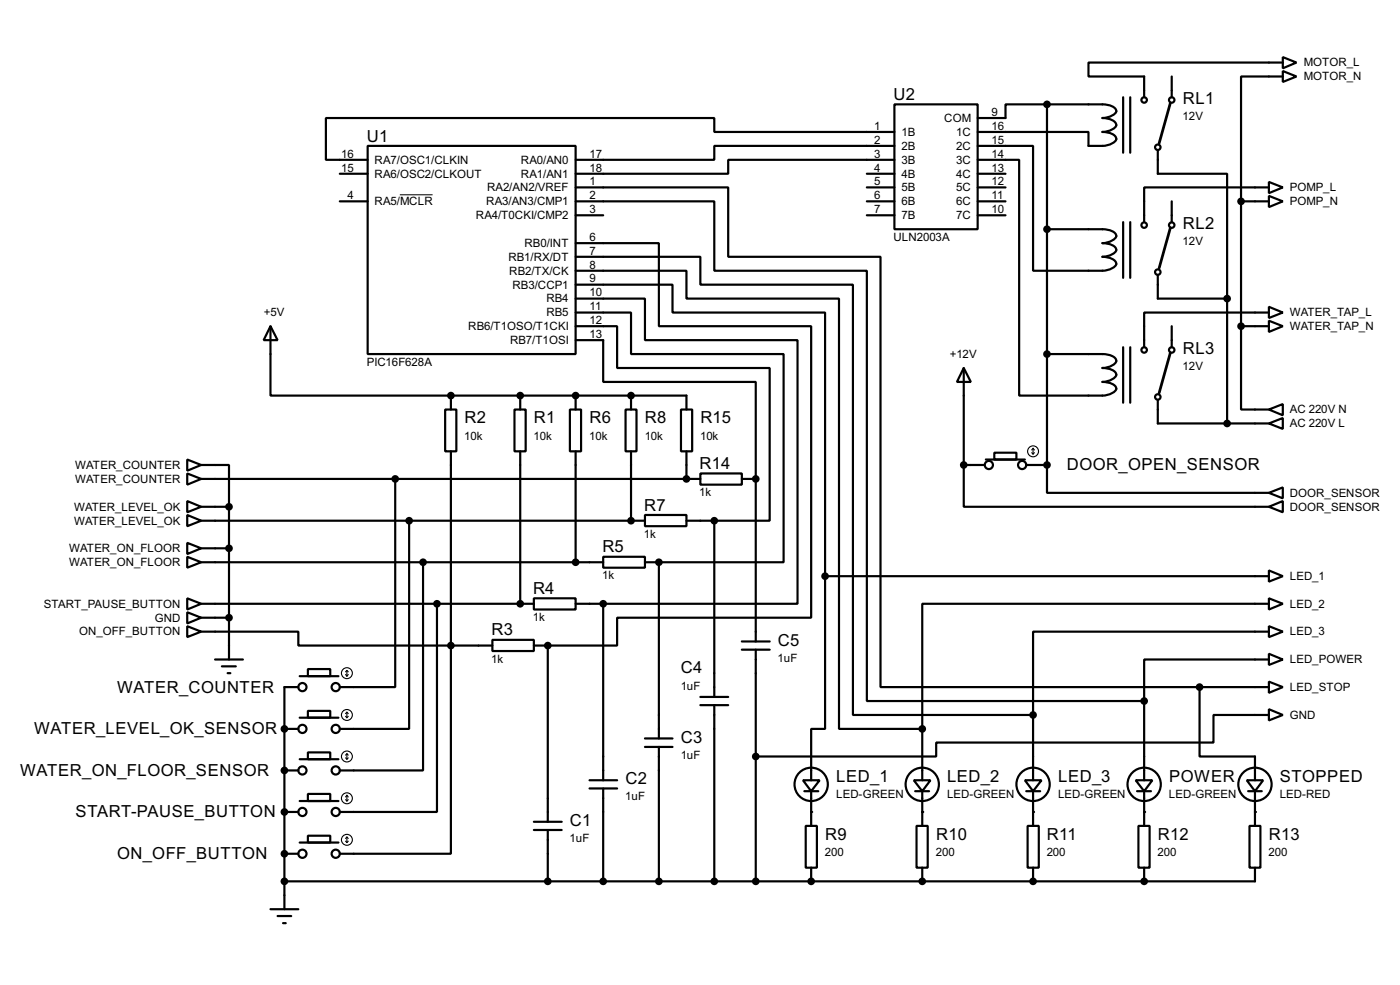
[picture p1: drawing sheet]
<svg xmlns="http://www.w3.org/2000/svg" width="256mm" height="180mm" viewBox="0 0 256 180" stroke-linecap="round" stroke-linejoin="round" font-family="sans-serif">
<g fill="#000">
<circle cx="82.6" cy="72.4" r=".2"/>
<circle cx="95.3" cy="72.4" r=".2"/>
<circle cx="105.5" cy="72.4" r=".2"/>
<circle cx="115.6" cy="72.4" r=".2"/>
<circle cx="115.6" cy="95.3" r=".2"/>
<circle cx="125.8" cy="87.7" r=".2"/>
<circle cx="138.5" cy="87.7" r=".2"/>
<circle cx="95.3" cy="110.5" r=".2"/>
<circle cx="100.4" cy="118.2" r=".2"/>
<circle cx="120.7" cy="102.9" r=".2"/>
<circle cx="52.1" cy="133.4" r=".2"/>
<circle cx="52.1" cy="141" r=".2"/>
<circle cx="52.1" cy="148.6" r=".2"/>
<circle cx="52.1" cy="156.3" r=".2"/>
<circle cx="148.6" cy="148.6" r=".2"/>
<circle cx="169" cy="148.6" r=".2"/>
<circle cx="189.3" cy="148.6" r=".2"/>
<circle cx="209.6" cy="148.6" r=".2"/>
<circle cx="229.9" cy="148.6" r=".2"/>
<circle cx="148.6" cy="161.3" r=".2"/>
<circle cx="169" cy="161.3" r=".2"/>
<circle cx="189.3" cy="161.3" r=".2"/>
<circle cx="209.6" cy="161.3" r=".2"/>
</g>
<g fill="none" stroke="#000" stroke-width=".4">
<path d="M163.9 19.1h15.2v22.9h-15.2zM191.8 19.1h10.2a3.2 3.2 0 0 1 2.4 .9 .86 .86 0 0 1-.7 1.2l-1.1 .3-.6 .1a2.33 2.33 0 0 1 2.5 1.3 2.68 2.68 0 0 1-2.5 1.3 3.1 3.1 0 0 1 2.4 .9 .88 .88 0 0 1-.7 1.2 7.1 7.1 0 0 1-4.3 .4v-2.5h-20.3M191.8 19.1h-7.6v2.5h-5.1M191.8 19.1v66M205.8 17.8v10.2M207.1 17.8v10.2M214.7 14v3.8M235 10.5l2.5 1-2.5 1zM235 13l2.5 1-2.5 1zM235 11.5h-35.6v2.5h10.2v3.8M235 14h-7.6v22.9M62.3 36.9h5.1"/>
<path d="M62.3 31.8h5.1M67.4 26.7h38.1v38.1h-38.1zM105.5 34.3h27.9v12.7h27.9v78.8h58.5M105.5 36.9h25.4v12.7h27.9v78.7h50.8M105.5 39.4h5M158.8 36.9h5.1M158.8 31.8h5.1M158.8 34.3h5.1M158.8 39.4h5.1M163.9 29.3h-30.5v2.5h-27.9M163.9 26.7h-33v2.6h-25.4M163.9 24.2h-33v-2.6h-71.2v7.7h7.7"/>
<path d="M179.1 26.7h10.2v22.9h10.1a7.1 7.1 0 0 0 4.3-.5 .88 .88 0 0 0 .8-.9 .88 .88 0 0 0-.8-.8l-1.7-.4a2.68 2.68 0 0 0 2.5-1.2 1.47 1.47 0 0 0-1.3-1.1l-1.2-.2a2.7 2.7 0 0 0 2.5-1.3 1.47 1.47 0 0 0-1.3-1.1l-1.2-.1h-10.2M179.1 29.3h7.6v43.1h12.7a7.1 7.1 0 0 0 4.3-.4 .86 .86 0 0 0 .7-1.2 2.8 2.8 0 0 0-2.4-.9 2.7 2.7 0 0 0 2.5-1.3 1.47 1.47 0 0 0-1.3-1.1l-1.2-.1a2.61 2.61 0 0 0 2.5-1.3 1.47 1.47 0 0 0-1.3-1.1l-1.2-.2h-10.2M179.1 36.9h5.1M179.1 31.8h5.1M179.1 34.3h5.1M179.1 39.4h5.1M212.1 27.5v4.3h12.7v22.9M214.7 36.9v3.8M227.4 36.9h5.1M227.4 36.9v22.8M232.5 33.3l2.5 1-2.5 1.1zM232.5 35.9l2.5 1-2.5 1z"/>
<path d="M232.5 34.3h-22.9v6.4M49.6 59.7l1.3 2.6h-2.6zM49.6 59.7v12.7h33M105.5 44.5h15.2v15.2h27.9v53.4h-35.5v5.1h-12.7M105.5 54.7h12.7v7.6h27.9v48.2h-35.6M105.5 57.2h10.1v7.6h28v38.1h-22.9M105.5 59.7h7.6v7.7h27.9v27.9h-10.1M105.5 47h22.8v5.1h28v78.8h33M105.5 49.6h20.3v5.1h27.9v78.7h15.3M105.5 52.1h17.7v5.1h28v48.3M205.8 40.7v10.2M207.1 40.7v10.2"/>
<path d="M212.1 50.3v4.4h12.7M214.7 59.7v3.9M224.8 54.7v22.8M227.4 59.7v15.3h5.1M227.4 59.7h5.1M232.5 56.2l2.5 1-2.5 1zM232.5 58.7l2.5 1-2.5 1.1zM232.5 57.2h-22.9v6.4M81.6 75h2v7.6h-2zM82.6 72.4h43.2v2.6M82.6 72.4v2.6M94.3 75h2v7.6h-2z"/>
<path d="M95.3 72.4v2.6M104.4 75h2.1v7.6h-2.1zM105.5 62.3h5v7.6h28v17.8M105.5 72.4v2.6M114.6 75h2v7.6h-2zM115.6 72.4v2.6M124.8 75h2v7.6h-2zM176.6 67.4l1.3 2.5h-2.6zM176.6 67.4v17.7M205.8 63.6v10.1M207.1 63.6v10.1M212.1 73.2v4.3h20.4"/>
<path d="M232.5 77.5l2.5-1v2zM232.5 75l2.5-1v2zM34.3 94.3l2.6 1-2.6 1zM34.3 86.7l2.6 1-2.6 1zM34.3 84.1l2.6 1-2.6 1.1zM34.3 91.7l2.6 1.1-2.6 1zM34.3 99.4l2.6 1-2.6 1zM36.9 85.1h5.1v7.7M36.9 95.3h81.3M36.9 87.7h91.4M36.9 92.8h5.1M42 92.8v27.9"/>
<path d="M72.4 87.7v38.1h-10.1M75 95.3v38.1h-12.7M82.6 82.6v35.6M95.3 82.6v27.9M105.5 82.6v20.3M115.6 82.6v12.7M118.2 94.3h7.6v2h-7.6zM125.8 82.6v5.1M125.8 95.3h5.1M128.3 86.7h7.6v2h-7.6zM130.9 95.3v32.3M135.9 87.7h2.6"/>
<path d="M138.5 87.7v29.7M176.6 85.1v7.7h55.9M176.6 85.1h3.8M180.6 84.1h7.2M182.2 82.9h4v1.2h-4zM188 85.1h3.8M191.8 85.1v5.1h40.7M232.5 92.8l2.5-1.1v2.1zM232.5 90.2l2.5-1v2zM34.3 101.9l2.6 1-2.6 1zM34.3 109.5l2.6 1-2.6 1.1zM34.3 114.6l2.6 1-2.6 1z"/>
<path d="M34.3 112.1l2.6 1-2.6 1zM36.9 115.6h17.8v2.6h27.9M36.9 102.9h73.6M36.9 110.5h60.9M36.9 100.4h5.1M36.9 113.1h5.1M77.5 102.9v38.1h-15.2M80.1 110.5v38.1h-17.8M82.6 118.2v38.1h-20.3M82.6 118.2h7.6M90.2 117.1h7.6v2.1h-7.6zM97.8 109.5h7.7v2.1h-7.7z"/>
<path d="M97.8 118.2h2.6M100.4 118.2v32.2M105.5 110.5h5M110.5 101.9h7.7v2h-7.7zM110.5 110.5v32.3M118.2 102.9h2.5M120.7 102.9v32.3M135.9 118.9h5.1M135.9 117.4h5.1M138.5 118.9v42.4M151.2 105.5v27.9h-2.6v9.4M151.2 105.5h81.3"/>
<path d="M232.5 104.4l2.5 1.1-2.5 1zM232.5 109.5l2.5 1-2.5 1.1zM232.5 114.6l2.5 1-2.5 1zM232.5 119.7l2.5 1-2.5 1zM232.5 115.6h-43.2v15.3M232.5 110.5h-63.5v22.9M39.4 120.7h5.1M40.7 122h2.5M41.7 123.2h.5M52.1 133.4h2.6M54.7 125.8h-2.6v40.6M54.9 139h7.1"/>
<path d="M54.9 131.4h7.1M54.9 123.8h7.1M56.4 137.7h4.1v1.3h-4.1zM56.4 130.1h4.1v1.3h-4.1zM56.4 122.5h4.1v1.3h-4.1zM118.2 136.7h5M118.2 135.2h5M120.7 136.7v24.6M128.3 129.1h5.1M128.3 127.6h5.1M130.9 129.1v32.2M169 133.4v9.4"/>
<path d="M189.3 130.9v11.9M209.6 128.3v14.5M219.8 125.8v12.7h10.1v4.3M219.8 125.8h12.7M232.5 124.8l2.5 1-2.5 1zM232.5 129.8l2.5 1.1-2.5 1zM232.5 120.7h-22.9v7.6M232.5 130.9h-10.2v5h-50.8v2.6h-33M52.1 156.3h2.6M52.1 148.6h2.6M52.1 141h2.6M54.9 154.2h7.1"/>
<path d="M54.9 146.6h7.1M56.4 153h4.1v1.2h-4.1zM56.4 145.3h4.1v1.3h-4.1zM97.8 151.9h5.1M97.8 150.4h5.1M100.4 151.9v9.4M108 144.3h5.1M108 142.8h5.1M110.5 144.3v17M147.1 142.8h3.1l-1.6 2zM147.4 144.8h2.5M147.6 151.2h2.1v7.6h-2.1z"/>
<path d="M148.6 144.8v6.4M148.6 158.8v2.5M167.4 142.8h3.1l-1.5 2zM167.7 144.8h2.5M167.9 151.2h2.1v7.6h-2.1zM169 144.8v6.4M169 158.8v2.5M187.8 142.8h3l-1.5 2zM188 144.8h2.6M188.3 151.2h2v7.6h-2zM189.3 144.8v6.4M189.3 158.8v2.5"/>
<path d="M208.1 142.8h3l-1.5 2zM208.3 144.8h2.6M208.6 151.2h2v7.6h-2zM209.6 144.8v6.4M209.6 158.8v2.5M228.4 142.8h3l-1.5 2zM228.7 144.8h2.5M228.9 151.2h2v7.6h-2zM229.9 158.8v2.5h-177.8M229.9 144.8v6.4M49.6 166.4h5.1M50.9 167.7h2.5"/>
<path d="M51.9 169h.5"/>
<circle cx="209.6" cy="18.3" r=".5"/>
<circle cx="214.6" cy="18.3" r=".5"/>
<circle cx="212.1" cy="27" r=".5"/>
<circle cx="209.6" cy="41.2" r=".5"/>
<circle cx="212.1" cy="49.8" r=".5"/>
<circle cx="214.6" cy="41.2" r=".5"/>
<circle cx="209.6" cy="64.1" r=".5"/>
<circle cx="212.1" cy="72.7" r=".5"/>
<circle cx="214.6" cy="64.1" r=".5"/>
<circle cx="181.1" cy="85.1" r=".75"/>
<circle cx="187.2" cy="85.1" r=".75"/>
<circle cx="55.4" cy="125.8" r=".75"/>
<circle cx="55.4" cy="133.4" r=".75"/>
<circle cx="61.5" cy="133.4" r=".75"/>
<circle cx="61.5" cy="125.8" r=".75"/>
<circle cx="55.4" cy="156.3" r=".75"/>
<circle cx="55.4" cy="141" r=".75"/>
<circle cx="55.4" cy="148.6" r=".75"/>
<circle cx="61.5" cy="141" r=".75"/>
<circle cx="61.5" cy="156.3" r=".75"/>
<circle cx="61.5" cy="148.6" r=".75"/>
<circle cx="148.6" cy="143.6" r="3.1"/>
<circle cx="168.9" cy="143.6" r="3.1"/>
<circle cx="189.2" cy="143.6" r="3.1"/>
<circle cx="209.6" cy="143.6" r="3.1"/>
<circle cx="229.9" cy="143.6" r="3.1"/>
</g>
<path d="M73.3 35.7h6" fill="none" stroke="#000" stroke-width=".18"/>
<g fill="none" stroke="#000" stroke-width=".2">
<path d="M189 82.9l.3 .2M189.3 82.1v1M189.3 82.1l-.3 .3M189.3 82.1l.2 .3M189.5 82.9l-.2 .2M63.3 138.7l.3 .3M63.3 131.1l.3 .3M63.3 123.5l.3 .3M63.6 122.7v1.1M63.6 130.4v1M63.6 138v1M63.6 138l-.3 .2"/>
<path d="M63.6 138l.2 .2M63.6 130.4l-.3 .2M63.6 130.4l.2 .2M63.6 122.7l-.3 .3M63.6 122.7l.2 .3M63.8 138.7l-.2 .3M63.8 131.1l-.2 .3M63.8 123.5l-.2 .3M63.3 154l.3 .2M63.3 146.4l.3 .2M63.6 145.6v1M63.6 153.2v1"/>
<path d="M63.6 153.2l-.3 .3M63.6 153.2l.2 .3M63.6 145.6l-.3 .3M63.6 145.6l.2 .3M63.8 154l-.2 .2M63.8 146.4l-.2 .2"/>
<circle cx="189.2" cy="82.6" r="1"/>
<circle cx="63.5" cy="138.5" r="1"/>
<circle cx="63.5" cy="130.9" r="1"/>
<circle cx="63.5" cy="123.2" r="1"/>
<circle cx="63.5" cy="153.7" r="1"/>
<circle cx="63.5" cy="146.1" r="1"/>
</g>
<g fill="#000" stroke="#000" stroke-width=".4">
<circle cx="191.8" cy="19.1" r=".5"/>
<circle cx="227.3" cy="36.9" r=".5"/>
<circle cx="191.8" cy="42" r=".5"/>
<circle cx="224.8" cy="54.7" r=".5"/>
<circle cx="227.3" cy="59.7" r=".5"/>
<circle cx="82.6" cy="72.4" r=".5"/>
<circle cx="95.3" cy="72.4" r=".5"/>
<circle cx="105.4" cy="72.4" r=".5"/>
<circle cx="115.6" cy="72.4" r=".5"/>
<circle cx="191.8" cy="64.8" r=".5"/>
<circle cx="224.8" cy="77.5" r=".5"/>
<circle cx="41.9" cy="92.8" r=".5"/>
<circle cx="72.4" cy="87.7" r=".5"/>
<circle cx="74.9" cy="95.3" r=".5"/>
<circle cx="115.6" cy="95.3" r=".5"/>
<circle cx="125.7" cy="87.7" r=".5"/>
<circle cx="130.8" cy="95.3" r=".5"/>
<circle cx="138.4" cy="87.7" r=".5"/>
<circle cx="176.5" cy="85.1" r=".5"/>
<circle cx="191.8" cy="85.1" r=".5"/>
<circle cx="41.9" cy="113.1" r=".5"/>
<circle cx="41.9" cy="100.4" r=".5"/>
<circle cx="77.5" cy="102.9" r=".5"/>
<circle cx="80" cy="110.5" r=".5"/>
<circle cx="82.6" cy="118.2" r=".5"/>
<circle cx="95.3" cy="110.5" r=".5"/>
<circle cx="100.3" cy="118.2" r=".5"/>
<circle cx="105.4" cy="102.9" r=".5"/>
<circle cx="110.5" cy="110.5" r=".5"/>
<circle cx="120.7" cy="102.9" r=".5"/>
<circle cx="151.1" cy="105.5" r=".5"/>
<circle cx="52.1" cy="133.4" r=".5"/>
<circle cx="138.4" cy="138.5" r=".5"/>
<circle cx="168.9" cy="133.4" r=".5"/>
<circle cx="189.2" cy="130.9" r=".5"/>
<circle cx="209.6" cy="128.3" r=".5"/>
<circle cx="219.7" cy="125.8" r=".5"/>
<circle cx="52.1" cy="141" r=".5"/>
<circle cx="52.1" cy="148.6" r=".5"/>
<circle cx="52.1" cy="156.3" r=".5"/>
<circle cx="52.1" cy="161.3" r=".5"/>
<circle cx="100.3" cy="161.3" r=".5"/>
<circle cx="110.5" cy="161.3" r=".5"/>
<circle cx="120.7" cy="161.3" r=".5"/>
<circle cx="130.8" cy="161.3" r=".5"/>
<circle cx="138.4" cy="161.3" r=".5"/>
<circle cx="148.6" cy="161.3" r=".5"/>
<circle cx="168.9" cy="161.3" r=".5"/>
<circle cx="189.2" cy="161.3" r=".5"/>
<circle cx="209.6" cy="161.3" r=".5"/>
</g>
<path d="M214.4 18.9l-2 7.3M214.4 41.7l-2 7.4M214.4 64.6l-2 7.3" fill="none" stroke="#000" stroke-width=".5"/>
<g font-size="3.4">
<text x="163.7" y="18.3">U2</text>
<text x="216.7" y="19.1">RL1</text>
<text x="67.2" y="25.9">U1</text>
<text x="216.7" y="42">RL2</text>
<text x="216.7" y="64.8">RL3</text>
<text x="85.1" y="77.5">R2</text>
<text x="97.8" y="77.5">R1</text>
<text x="108" y="77.5">R6</text>
<text x="118.2" y="77.5">R8</text>
<text x="128.3" y="77.5">R15</text>
<text x="128.2" y="85.9">R14</text>
<text x="195.5" y="86.1">DOOR_OPEN_SENSOR</text>
<text x="118" y="93.5">R7</text>
<text x="110.4" y="101.1">R5</text>
<text x="97.7" y="108.7">R4</text>
<text x="90.1" y="116.3">R3</text>
<text x="142.5" y="118.2">C5</text>
<text x="124.8" y="123.3">C4</text>
<text x="21.5" y="126.8">WATER_COUNTER</text>
<text x="6.3" y="134.4">WATER_LEVEL_OK_SENSOR</text>
<text x="124.8" y="136">C3</text>
<text x="3.7" y="142">WATER_ON_FLOOR_SENSOR</text>
<text x="114.6" y="143.6">C2</text>
<text x="153.2" y="143.1">LED_1</text>
<text x="173.5" y="143.1">LED_2</text>
<text x="193.9" y="143.1">LED_3</text>
<text x="214.2" y="143.1">POWER</text>
<text x="234.5" y="143.1">STOPPED</text>
<text x="13.9" y="149.6">START-PAUSE_BUTTON</text>
<text x="104.4" y="151.2">C1</text>
<text x="151.2" y="153.7">R9</text>
<text x="171.5" y="153.7">R10</text>
<text x="191.8" y="153.7">R11</text>
<text x="212.1" y="153.7">R12</text>
<text x="232.5" y="153.7">R13</text>
<text x="21.5" y="157.2">ON_OFF_BUTTON</text>
</g>
<g font-size="2.4">
<text x="238.8" y="12.2">MOTOR_L</text>
<text x="238.8" y="14.7">MOTOR_N</text>
<text x="160.2" y="23.8">1</text>
<text x="173" y="22.3">COM</text>
<text x="181.7" y="23.8">16</text>
<text x="181.7" y="21.2">9</text>
<text x="216.7" y="22">12V</text>
<text x="62.5" y="28.9">16</text>
<text x="68.6" y="30">RA7/OSC1/CLKIN</text>
<text x="95.4" y="30">RA0/AN0</text>
<text x="108" y="28.9">17</text>
<text x="160.2" y="26.3">2</text>
<text x="160.2" y="28.9">3</text>
<text x="165.2" y="24.9">1B</text>
<text x="165.2" y="27.4">2B</text>
<text x="165.2" y="30">3B</text>
<text x="175.2" y="24.9">1C</text>
<text x="175.2" y="27.4">2C</text>
<text x="175.2" y="30">3C</text>
<text x="181.7" y="26.3">15</text>
<text x="181.7" y="28.9">14</text>
<text x="62.5" y="31.4">15</text>
<text x="68.6" y="32.5">RA6/OSC2/CLKOUT</text>
<text x="89.2" y="35">RA2/AN2/VREF</text>
<text x="95.4" y="32.5">RA1/AN1</text>
<text x="108" y="31.4">18</text>
<text x="108" y="33.9">1</text>
<text x="160.2" y="31.4">4</text>
<text x="160.2" y="33.9">5</text>
<text x="165.2" y="32.5">4B</text>
<text x="165.2" y="35">5B</text>
<text x="175.2" y="32.5">4C</text>
<text x="175.2" y="35">5C</text>
<text x="181.7" y="31.4">13</text>
<text x="181.7" y="33.9">12</text>
<text x="236.3" y="35">POMP_L</text>
<text x="63.7" y="36.5">4</text>
<text x="68.6" y="37.6">RA5/MCLR</text>
<text x="87.2" y="40.1">RA4/T0CKI/CMP2</text>
<text x="89.1" y="37.6">RA3/AN3/CMP1</text>
<text x="108" y="36.5">2</text>
<text x="108" y="39">3</text>
<text x="160.2" y="36.5">6</text>
<text x="160.2" y="39">7</text>
<text x="165.2" y="37.6">6B</text>
<text x="165.2" y="40.1">7B</text>
<text x="175.2" y="37.6">6C</text>
<text x="175.2" y="40.1">7C</text>
<text x="181.7" y="36.5">11</text>
<text x="181.7" y="39">10</text>
<text x="236.3" y="37.6">POMP_N</text>
<text x="93.1" y="47.7">RB1/RX/DT</text>
<text x="96.1" y="45.2">RB0/INT</text>
<text x="108" y="44.1">6</text>
<text x="108" y="46.6">7</text>
<text x="163.7" y="44.1">ULN2003A</text>
<text x="216.7" y="44.9">12V</text>
<text x="93.3" y="50.3">RB2/TX/CK</text>
<text x="93.9" y="52.8">RB3/CCP1</text>
<text x="108" y="49.2">8</text>
<text x="108" y="51.7">9</text>
<text x="48.4" y="57.9">+5V</text>
<text x="100.1" y="55.4">RB4</text>
<text x="100.1" y="57.9">RB5</text>
<text x="108" y="54.3">10</text>
<text x="108" y="56.8">11</text>
<text x="108" y="59.3">12</text>
<text x="236.3" y="57.9">WATER_TAP_L</text>
<text x="85.8" y="60.4">RB6/T1OSO/T1CKI</text>
<text x="93.4" y="63">RB7/T1OSI</text>
<text x="108" y="61.9">13</text>
<text x="174" y="65.5">+12V</text>
<text x="236.3" y="60.4">WATER_TAP_N</text>
<text x="67.2" y="66.9">PIC16F628A</text>
<text x="216.7" y="67.7">12V</text>
<text x="236.3" y="75.7">AC 220V N</text>
<text x="85.1" y="80.4">10k</text>
<text x="97.8" y="80.4">10k</text>
<text x="107.9" y="80.4">10k</text>
<text x="118.1" y="80.4">10k</text>
<text x="128.3" y="80.4">10k</text>
<text x="236.3" y="78.2">AC 220V L</text>
<text x="13.8" y="88.4">WATER_COUNTER</text>
<text x="13.8" y="85.8">WATER_COUNTER</text>
<text x="13.6" y="93.5">WATER_LEVEL_OK</text>
<text x="128.1" y="90.8">1k</text>
<text x="236.3" y="93.5">DOOR_SENSOR</text>
<text x="236.3" y="90.9">DOOR_SENSOR</text>
<text x="12.7" y="101.1">WATER_ON_FLOOR</text>
<text x="13.6" y="96">WATER_LEVEL_OK</text>
<text x="118" y="98.4">1k</text>
<text x="12.7" y="103.6">WATER_ON_FLOOR</text>
<text x="110.3" y="106">1k</text>
<text x="236.3" y="106.2">LED_1</text>
<text x="8" y="111.2">START_PAUSE_BUTTON</text>
<text x="28.3" y="113.8">GND</text>
<text x="97.6" y="113.7">1k</text>
<text x="236.3" y="111.2">LED_2</text>
<text x="14.5" y="116.3">ON_OFF_BUTTON</text>
<text x="236.3" y="116.3">LED_3</text>
<text x="90" y="121.3">1k</text>
<text x="142.5" y="121.1">1uF</text>
<text x="236.3" y="121.4">LED_POWER</text>
<text x="124.7" y="126.2">1uF</text>
<text x="236.3" y="126.5">LED_STOP</text>
<text x="236.3" y="131.6">GND</text>
<text x="124.7" y="138.9">1uF</text>
<text x="114.6" y="146.5">1uF</text>
<text x="153.2" y="146">LED-GREEN</text>
<text x="173.5" y="146">LED-GREEN</text>
<text x="193.8" y="146">LED-GREEN</text>
<text x="214.1" y="146">LED-GREEN</text>
<text x="234.4" y="146">LED-RED</text>
<text x="104.4" y="154.2">1uF</text>
<text x="151.1" y="156.7">200</text>
<text x="171.5" y="156.7">200</text>
<text x="191.8" y="156.7">200</text>
<text x="212.1" y="156.7">200</text>
<text x="232.4" y="156.7">200</text>
</g>
</svg>
